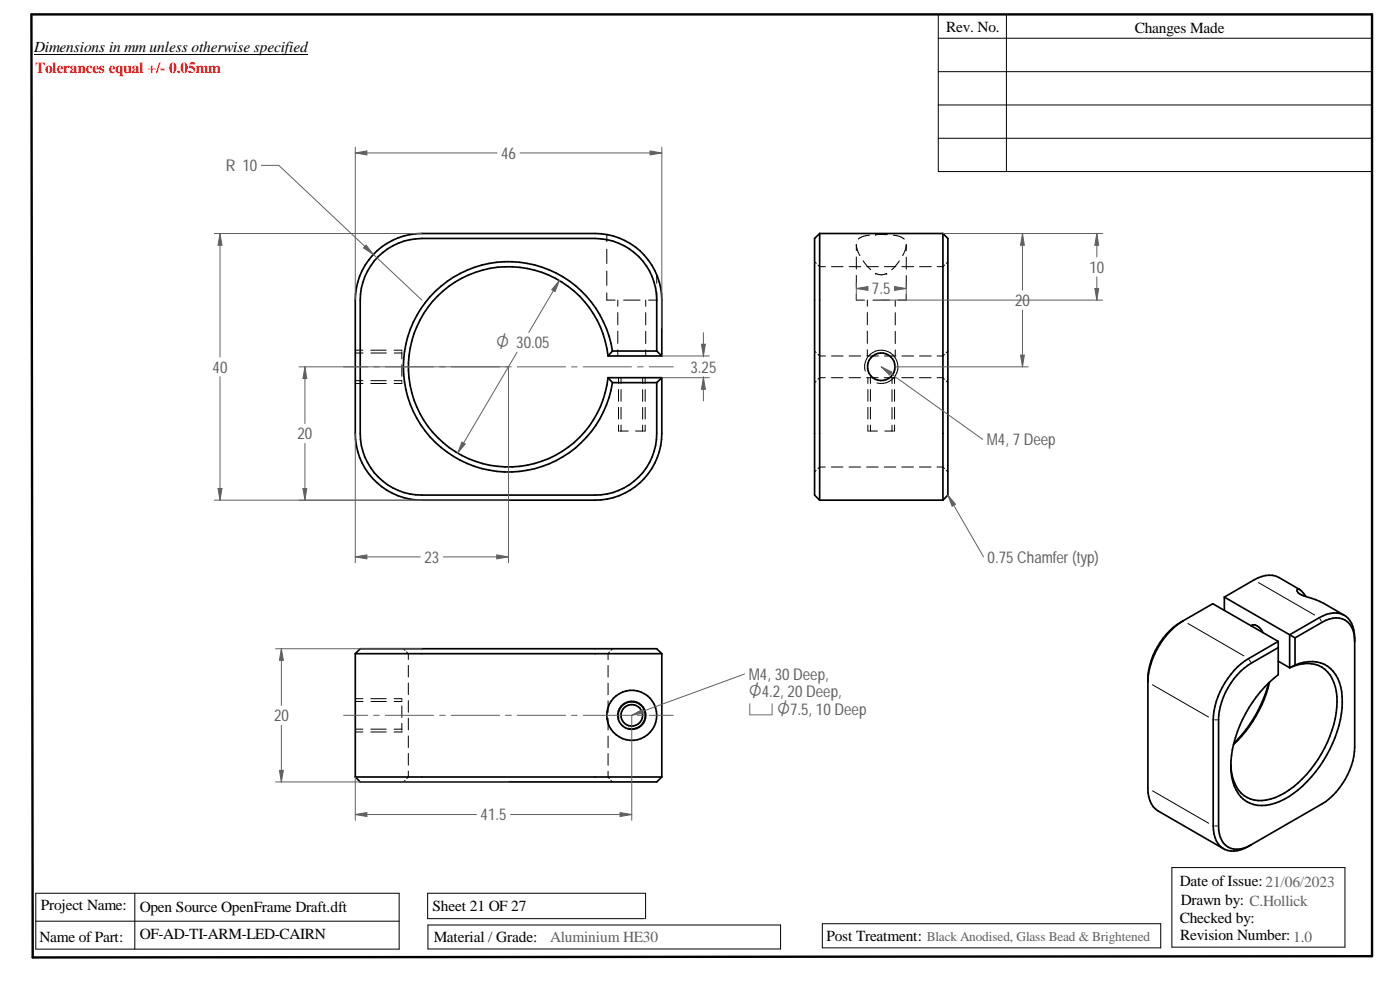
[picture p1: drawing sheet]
<svg xmlns="http://www.w3.org/2000/svg" width="420mm" height="297mm" viewBox="0 0 420 297" stroke-linecap="round" stroke-linejoin="round" font-family="sans-serif">
<path d="M9.4 4.3h402.4v282.6l-402 .4z" fill="none" stroke="#000" stroke-width=".72"/>
<g fill="none" stroke="#000" stroke-width=".3">
<path d="M10.2 16.4h82.2M281.6 11.5h130.2M281.6 4.3v47.2h130.2M302 4.3v47.2M281.6 21.5h130.2M281.6 31.5h130.2M281.6 41.5h130.2M182.1 70.4v2.1M182.1 74.8v4.3M244.5 78.5l.5 .5M245.5 79.5l.5 .5h1.7M257 73.7l.4 1.5 .7 1.5"/>
<path d="M257 73.4v1.8M257 77.1v3.6M259 78.2l2.3 2.7M260.9 70.6l-1.8 .3-1.5 .8M262.8 70.4h.1M266.3 70.4h-3.5M268.1 70.6l1.8 .3 1.4 .9M269.9 78.3l-2.3 2.6M272 73.7l-.4 1.5-.7 1.5M272 73.4v1.8M272 77.1v3.7M283.5 79.5l-.5 .5h-1.7"/>
<path d="M284.5 78.5l-.5 .5M182.1 87.9v2.1h2.5M182.1 81.3v4.3M185.4 90v1.9M185.4 93.8v3.7M185.4 99.4v3.6M187.1 90h5M193.8 90v1.9M193.8 93.8v3.7M193.8 99.4v3.7M197.1 87.6v2.4h-2.5M197.1 82.5v2.5"/>
<path d="M249.5 80h3.5M254.8 80h3.5M257 88.2v1.8h2.4M257 82.6v3.7M260.1 80h3.5M260.3 90v1.9M260.3 93.8v3.7M260.3 99.4v3.6M262 90h4.9M262.8 82h.1M262.8 82a3.3 3.3 0 0 0 3.3 0M265.4 80h3.5"/>
<path d="M266.1 82h.1M268.7 90v1.9M268.7 93.8v3.7M268.7 99.4v3.7M270.7 80h3.5M272 88.3v1.7h-2.5M272 82.7v3.7M276 80h3.5M106.6 105.1h2.3M106.6 115.1h2.3M106.6 114.2h2.3M106.6 105.9h2.4"/>
<path d="M111.3 105.1h4.6M111.3 115.1h4.6M111.3 114.2h4.6M111.3 105.9h4.6M118.3 105.1h2.3v.2M118.3 114.2h2.3v.3M118.3 105.9h2.3M120.6 105.6v2.1M120.6 114.8v.3h-2.3M120.6 109.4v3.5M185.4 104.9v1.9M185.6 113.3v1.8"/>
<path d="M185.6 116.9v3.5M186.4 113.3v1.8M186.4 116.9v3.5M192.9 113.3v1.8M192.9 116.9v3.5M193.6 113.3v1.8M193.6 116.9v3.5M193.8 105v1.8M244.5 105.3l.4 .5M244.9 114.3l-.4 .5M245.5 106.3l.5 .5h1.7M247.7 113.3h-1.7l-.5 .5"/>
<path d="M249.5 113.3h3.5M249.5 106.8h3.5M254.8 113.3h3.5M254.8 106.8h3.5M259.7 111.3a5 5 0 0 1 4.4-6.2 5 5 0 0 1 5.4 5.4 5 5 0 0 1-6.3 4.4M260.1 113.3h3.5M260.1 106.8h3.5M260.3 104.9v1.9M260.5 113.3v1.8M260.5 116.9v3.5M261.2 113.3v1.8M261.2 116.9v3.5"/>
<path d="M265.4 113.3h3.4M265.4 106.8h3.5M267.7 113.3v1.8M267.7 116.9v3.5M268.5 113.3v1.8M268.5 116.9v3.5M268.7 105v1.8M270.6 113.3h3.5M270.7 106.8h3.5M275.9 113.3h3.5M276 106.8h3.5M281.2 113.3h1.8l.5 .5"/>
<path d="M283.5 106.3l-.5 .5h-1.7M284 114.3l.5 .5M284.5 105.3l-.5 .5M185.6 127.6v1.7h.2M185.6 122.2v3.5M186.1 129.3h2.4M186.4 122.2v3.5M186.4 127.6v1.7M192.9 122.3v3.5M192.9 127.6v1.7M193.1 129.3h-2.4M193.6 127.6v1.7h-.2"/>
<path d="M193.6 122.2v3.5M260.5 127.6v1.7h.2M260.5 122.2v3.5M261.2 122.2v3.5M261.2 127.6v1.7M263.3 129.3h-2.3M265.5 129.3h2.5M267.7 122.3v3.5M267.7 127.6v1.7M268.5 127.6v1.7h-.2M268.5 122.2v3.5M244.9 141.1l-.4 .5"/>
<path d="M247.7 140.1h-1.7l-.5 .5M249.5 140.1h3.5M254.8 140.1h3.5M260.1 140.1h3.5M265.4 140.1h3.4M270.6 140.1h3.5M275.9 140.1h3.5M281.2 140.1h1.8l.5 .5M284 141.1l.5 .5M377.7 174.8l16.8 9.7M121.1 194.6l.4 .5M122 195.6l.5 .5v1.8"/>
<path d="M122.5 199.6v3.5M182.5 199.7v3.5M182.9 195.6l-.4 .5v1.8M183.8 194.6l-.4 .5M356.5 187.1l16.8 9.7M374.9 198l.4 .6M396.1 185.7l.4 .7M106.6 218.8h2.3M106.6 210.5h2.4M106.6 209.6h2.3M106.6 219.6h2.3M111.3 218.8h4.6"/>
<path d="M111.3 209.6h4.6M111.3 219.6h4.6M111.3 210.5h4.6M118.3 218.8h2.3M118.3 209.6h2.3v.3M120.6 211.8v3.5M120.6 217v2M120.6 210.2v.3h-2.3M120.6 219.4v.2h-2.3M122.5 204.9v3.5M122.5 210.2v3.5M122.5 215.5v3.5"/>
<path d="M182.5 205v3.4M182.5 210.3v3.4M182.5 215.6v3.4M185.7 215.6a4 4 0 0 1 3.6-5 4 4 0 0 1 4.3 4.4 4 4 0 0 1-5 3.5M345.9 205.4l16.8 9.7M364.6 216h.7M411.8 213.6v36.4M121.6 234.1l-.5 .5M122.5 220.8v3.5M122.5 226.1v3.5M122.5 231.4v1.7l-.4 .5M182.5 220.9v3.4"/>
<path d="M182.5 226.1v3.5M182.5 231.4v1.7l.4 .5M183.3 234.1l.5 .5M345.9 237.3l16.8 9.7M364.6 247.8h.7M9.8 271.3v16M10.7 276.4h109.1M10.7 268h109.1v16.8h-109.1zM40.5 268v16.8M128.4 277.5h105.9v7.2h-105.9zM193.4 275.6h-65.1v-7.6h65.4v7.6M246.8 277.2h101.5v7.2h-101.5z"/>
<path d="M351.7 260.3h51.9v23.9h-51.9z"/>
</g>
<g fill="none" stroke="#000" stroke-width=".51">
<path d="M246 70.1l-1.5 1.4v77l1.5 1.6M246 70.1h37M246 70.1v80M283 70.1l1.5 1.4v77l-1.5 1.6M283 70.1v80M182.5 113.3l1.3 1.5M182.5 113.3h16.1M182.5 106.8h16.1M182.5 106.8a30.1 30.1 0 0 0-45.8-22.2 30.1 30.1 0 0 0 0 50.9 30.1 30.1 0 0 0 45.8-22.2M183.8 105.3a31.5 31.5 0 0 0-48.3-21.7 31.5 31.5 0 0 0 0 53 31.5 31.5 0 0 0 48.3-21.8M183.8 114.8h13.3M183.8 105.3h13.3"/>
<path d="M183.8 105.3l-1.3 1.5M197.1 105.3v-15.3a18.5 18.5 0 0 0-18.5-18.5h-52a18.5 18.5 0 0 0-18.5 18.5v40a18.5 18.5 0 0 0 18.5 18.5h52a18.5 18.5 0 0 0 18.5-18.5v-15.2M197.1 105.3l1.5 1.5M198.6 113.3l-1.5 1.5M198.6 106.8v-16.8a20 20 0 0 0-20-19.9h-52a20 20 0 0 0-20 19.9v40a20 20 0 0 0 20 20.1h52a20 20 0 0 0 20-20.1v-16.7M246 150.1h37M367.4 179.2v3.9M367.4 179.2l21.3 12.2M390 176.9l-6.2-3.6a7.5 7.5 0 0 0-7.5 .7l-8.9 5.2M392 179l-1.4-1.6a1.11 1.11 0 0 0-1.2-.6l-.1 .5 .8 1 6 2.2 7.3 4.1M106.6 196.1v37M106.6 196.1h92"/>
<path d="M198.6 196.1l-1.5-1.5h-89l-1.5 1.5M198.6 196.1v37M355.1 186.3a21.6 21.6 0 0 0-10.6 17.4v32.8a7.6 7.6 0 0 0 3.1 6.8l19.6 11.4M355.1 186.3a23.5 23.5 0 0 0-10.6 18.3M355.1 186.3l8.9-5.2 19.6 11.3M375.4 187.7a2.09 2.09 0 0 1 2.8 .9l.8 1.2M383.6 198.4l3.4 2M383.6 192.4v10a37.5 37.5 0 0 0-14.2 27.6 12.1 12.1 0 0 0 4.7 10.5 11.3 11.3 0 0 0 11.3-.7 36.6 36.6 0 0 0 17.4-29.1 12.4 12.4 0 0 0-4.4-10.8 10.2 10.2 0 0 0-9.7-.3M383.6 192.4l-8.9 5.2a23.4 23.4 0 0 0-10.6 18.4v31.8a7 7 0 0 0 4.4 7.4 8.8 8.8 0 0 0 7-1.8M383.6 194.3l-8.1 4.7a21.7 21.7 0 0 0-9.8 17v31.8a6.2 6.2 0 0 0 4.6 7 7.9 7.9 0 0 0 5.2-1.4M388.7 191.4v8.2M388.7 199.6l-1.7 .8"/>
<path d="M388.7 191.4l8-4.7a6.2 6.2 0 0 1 8.3 .5 7.8 7.8 0 0 1 1.6 5.2M380.8 204.9a39.9 39.9 0 0 1-10.5 18.2M381 204.7a37.9 37.9 0 0 1-10.8 18.7M387 200.4a9.3 9.3 0 0 1 12.2 2.2 18.4 18.4 0 0 1 1.1 14.7 36 36 0 0 1-14.8 20.7 11.9 11.9 0 0 1-11.2 1.3 10.8 10.8 0 0 1-4.9-10M387 200.4v-9.9l8.9-5.2a7 7 0 0 1 8.6 .1 9 9 0 0 1 2.1 6.1v32.7a21.7 21.7 0 0 1-9.9 17l-21.2 12.2M106.6 233.1h92M198.6 233.1l-1.5 1.5h-89l-1.5-1.5"/>
<circle cx="264.5" cy="110.1" r="4.1"/>
<circle cx="189.6" cy="214.6" r="4.2"/>
<circle cx="189.6" cy="214.6" r="7.5"/>
<circle cx="189.6" cy="214.6" r="3.2"/>
</g>
<path d="M284.5 148.5l10.7 18.6" fill="none" stroke="#606060" stroke-width=".3"/>
<path d="M284.5 148.5l2.3 2.8-1.1 .6z" fill="#606060"/>
<path d="M106.6 44.2v45.8M106.6 45.9l3.5-.6v1.2zM198.6 44.2v54.2M284.5 148.5l2.3 2.8-1.1 .6z" fill="none" stroke="#606060" stroke-width=".3"/>
<path d="M106.6 45.9l3.5-.6v1.2z" fill="#606060"/>
<path d="M195.1 45.3l3.5 .6-3.5 .6z" fill="none" stroke="#606060" stroke-width=".3"/>
<path d="M195.1 45.3l3.5 .6-3.5 .6z" fill="#606060"/>
<path d="M106.6 45.9h42.6M156.1 45.9h42.5M64.3 70.1h62.3M66 70.1l.6 3.5h-1.2zM64.3 150.1h88.3" fill="none" stroke="#606060" stroke-width=".3"/>
<path d="M66 70.1l.6 3.5h-1.2z" fill="#606060"/>
<path d="M65.4 146.6h1.2l-.6 3.5z" fill="none" stroke="#606060" stroke-width=".3"/>
<path d="M65.4 146.6h1.2l-.6 3.5z" fill="#606060"/>
<path d="M78.4 49.6h5.3l42.9 40.4M66 70.1v37M109.9 73.5l2.1 2.9-2.9-2zM66 113v37.1" fill="none" stroke="#606060" stroke-width=".3"/>
<path d="M109.9 73.5l2.1 2.9-2.9-2z" fill="#606060"/>
<path d="M152.6 110.1v58.8M106.6 130v38.9M106.6 167.1l3.5-.6v1.2z" fill="none" stroke="#606060" stroke-width=".3"/>
<path d="M106.6 167.1l3.5-.6v1.2z" fill="#606060"/>
<path d="M149.1 166.5l3.5 .6-3.5 .6z" fill="none" stroke="#606060" stroke-width=".3"/>
<path d="M149.1 166.5l3.5 .6-3.5 .6z" fill="#606060"/>
<path d="M89.7 110.1h62.9M89.7 150.1h36.9M90.9 146.6h1.2l-.6 3.5zM106.6 167.1h19.5M133 167.1h19.6" fill="none" stroke="#606060" stroke-width=".3"/>
<path d="M90.9 146.6h1.2l-.6 3.5z" fill="#606060"/>
<path d="M91.5 110.1l.6 3.5h-1.2z" fill="none" stroke="#606060" stroke-width=".3"/>
<path d="M91.5 110.1l.6 3.5h-1.2z" fill="#606060"/>
<path d="M91.5 110.1v17M198.6 106.8h14.3M198.6 113.3h14.3M210.5 103.3h1.2l-.6 3.5zM91.5 133.1v17" fill="none" stroke="#606060" stroke-width=".3"/>
<path d="M210.5 103.3h1.2l-.6 3.5z" fill="#606060"/>
<path d="M211.1 113.3l.6 3.5h-1.2z" fill="none" stroke="#606060" stroke-width=".3"/>
<path d="M211.1 113.3l.6 3.5h-1.2z" fill="#606060"/>
<path d="M167.9 84.2l-9.2 15.5M211.1 99.8v7.3M155.2 105.7l-17.8 30.2M211.1 113v7.3M138.6 132.6l1 .6-2.2 2.7z" fill="none" stroke="#606060" stroke-width=".3"/>
<path d="M138.6 132.6l1 .6-2.2 2.7z" fill="#606060"/>
<path d="M167.9 84.2l-1.3 3.3-1-.6z" fill="none" stroke="#606060" stroke-width=".3"/>
<path d="M167.9 84.2l-1.3 3.3-1-.6z" fill="#606060"/>
<g fill="none" stroke="#606060" stroke-width=".3">
<path d="M103.1 110.1h7.3M112.1 110.1h1.7M115.6 110.1h14.5M131.9 110.1h1.7M135.4 110.1h14.5M151.7 110.1h1.7M155.2 110.1h14.5M171.5 110.1h1.7M175 110.1h14.6M191.3 110.1h1.7M194.8 110.1h7.3M82.7 194.6h43.9"/>
<path d="M84.4 194.6l.6 3.5h-1.1zM82.7 234.6h69.9"/>
</g>
<path d="M84.4 194.6l.6 3.5h-1.1z" fill="#606060"/>
<path d="M83.9 231.1h1.1l-.6 3.5z" fill="none" stroke="#606060" stroke-width=".3"/>
<path d="M83.9 231.1h1.1l-.6 3.5z" fill="#606060"/>
<path d="M84.4 194.6v17.1M84.4 217.6v17M189.6 214.6v31.5M106.6 233.1v13M106.6 244.4l3.5-.6v1.2z" fill="none" stroke="#606060" stroke-width=".3"/>
<path d="M106.6 244.4l3.5-.6v1.2z" fill="#606060"/>
<path d="M186.1 243.8l3.5 .6-3.5 .6z" fill="none" stroke="#606060" stroke-width=".3"/>
<path d="M186.1 243.8l3.5 .6-3.5 .6z" fill="#606060"/>
<path d="M283 70.1h47.9M329.2 70.1l.5 3.5h-1.1zM264.5 90h66.4M106.6 244.4h36.4M153.2 244.4h36.4" fill="none" stroke="#606060" stroke-width=".3"/>
<path d="M329.2 70.1l.5 3.5h-1.1z" fill="#606060"/>
<path d="M328.6 86.6h1.1l-.5 3.4z" fill="none" stroke="#606060" stroke-width=".3"/>
<path d="M328.6 86.6h1.1l-.5 3.4z" fill="#606060"/>
<path d="M329.2 70.1v7M257 86.6l3.5-.6v1.1zM257 84.8v5.2M272 84.8v5.2M329.2 83.1v6.9" fill="none" stroke="#606060" stroke-width=".3"/>
<path d="M257 86.6l3.5-.6v1.1z" fill="#606060"/>
<path d="M268.5 86l3.5 .6-3.5 .5z" fill="none" stroke="#606060" stroke-width=".3"/>
<path d="M268.5 86l3.5 .6-3.5 .5z" fill="#606060"/>
<path d="M283 70.1h25.6M306.9 70.1l.5 3.5h-1.1zM257 86.6h3.5M268.5 86.6h3.5M268.6 110.1h40" fill="none" stroke="#606060" stroke-width=".3"/>
<path d="M306.9 70.1l.5 3.5h-1.1z" fill="#606060"/>
<path d="M306.3 106.6h1.1l-.5 3.5z" fill="none" stroke="#606060" stroke-width=".3"/>
<path d="M306.3 106.6h1.1l-.5 3.5z" fill="#606060"/>
<path d="M306.9 70.1v17M306.9 93v17.1M223.5 202.2l-33.9 12.4" fill="none" stroke="#606060" stroke-width=".3"/>
<path d="M189.6 214.6l3.1-1.7 .4 1.1z" fill="#606060"/>
<g fill="none" stroke="#606060" stroke-width=".3">
<path d="M264.5 110.1l30.4 21.7M103.1 214.6h7.3M112.1 214.6h1.7M115.6 214.6h14.5M131.9 214.6h1.7M135.4 214.6h14.5M151.7 214.6h1.7M155.2 214.6h14.5M171.5 214.6h1.7M175 214.6h14.6M189.6 214.6l3.1-1.7 .4 1.1zM191.3 214.6h1.7"/>
<path d="M194.8 214.6h7.3"/>
</g>
<path d="M264.5 110.1l3.2 1.5-.7 1z" fill="#606060"/>
<path d="M264.5 110.1l3.2 1.5-.7 1z" fill="none" stroke="#606060" stroke-width=".3"/>
<g font-size="5.4" fill="#606060">
<text x="148.9" y="104.4">O 30.05</text>
<text x="224.7" y="209.3">O4.2, 20 Deep,</text>
<text x="224.7" y="214.5">c O7.5, 10 Deep</text>
</g>
<g font-size="4.9" fill="#606060">
<text x="150.4" y="47.7">46</text>
<text x="67.8" y="51.4">R 10</text>
<text x="326.9" y="81.8">10</text>
<text x="261.7" y="88.3">7.5</text>
<text x="304.6" y="91.8">20</text>
<text x="63.8" y="111.8">40</text>
<text x="207.2" y="111.8">3.25</text>
<text x="89.3" y="131.8">20</text>
<text x="296.2" y="133.6">M4, 7 Deep</text>
<text x="127.4" y="168.9">23</text>
<text x="296.4" y="168.9">0.75 Chamfer (typ)</text>
<text x="224.7" y="204">M4, 30 Deep,</text>
<text x="82.2" y="216.4">20</text>
<text x="144.2" y="246.1">41.5</text>
</g>
<g font-size="4.6">
<text x="284" y="9.6">Rev. No.</text>
<text x="340.6" y="9.9">Changes Made</text>
<text x="10.2" y="15.7">Dimensions in mm unless otherwise specified</text>
<text x="354.1" y="265.7">Date of Issue:21/06/2023</text>
<text x="12.3" y="273.1">Project Name:</text>
<text x="41.9" y="273.7">Open Source OpenFrame Draft.dft</text>
<text x="129.8" y="273.4">Sheet 21 OF 27</text>
<text x="354.4" y="271.4">Drawn by: C.Hollick</text>
<text x="41.9" y="281.9">OF-AD-TI-ARM-LED-CAIRN</text>
<text x="354.1" y="276.9">Checked by:</text>
<text x="11.9" y="282.7">Name of Part:</text>
<text x="130.2" y="282.6">Material / Grade:</text>
<text x="248" y="282.2">Post Treatment:</text>
<text x="354.2" y="282.2">Revision Number:1.0</text>
</g>
<text font-size="4.6" fill="#f00" x="10.5" y="21.9">Tolerances equal +/- 0.05mm</text>
<text font-size="4.6" fill="#606060" x="165.1" y="282.6">Aluminium HE30</text>
<text font-size="4" fill="#606060" x="278.2" y="282.3">Black Anodised, Glass Bead &amp; Brightened</text>
</svg>
